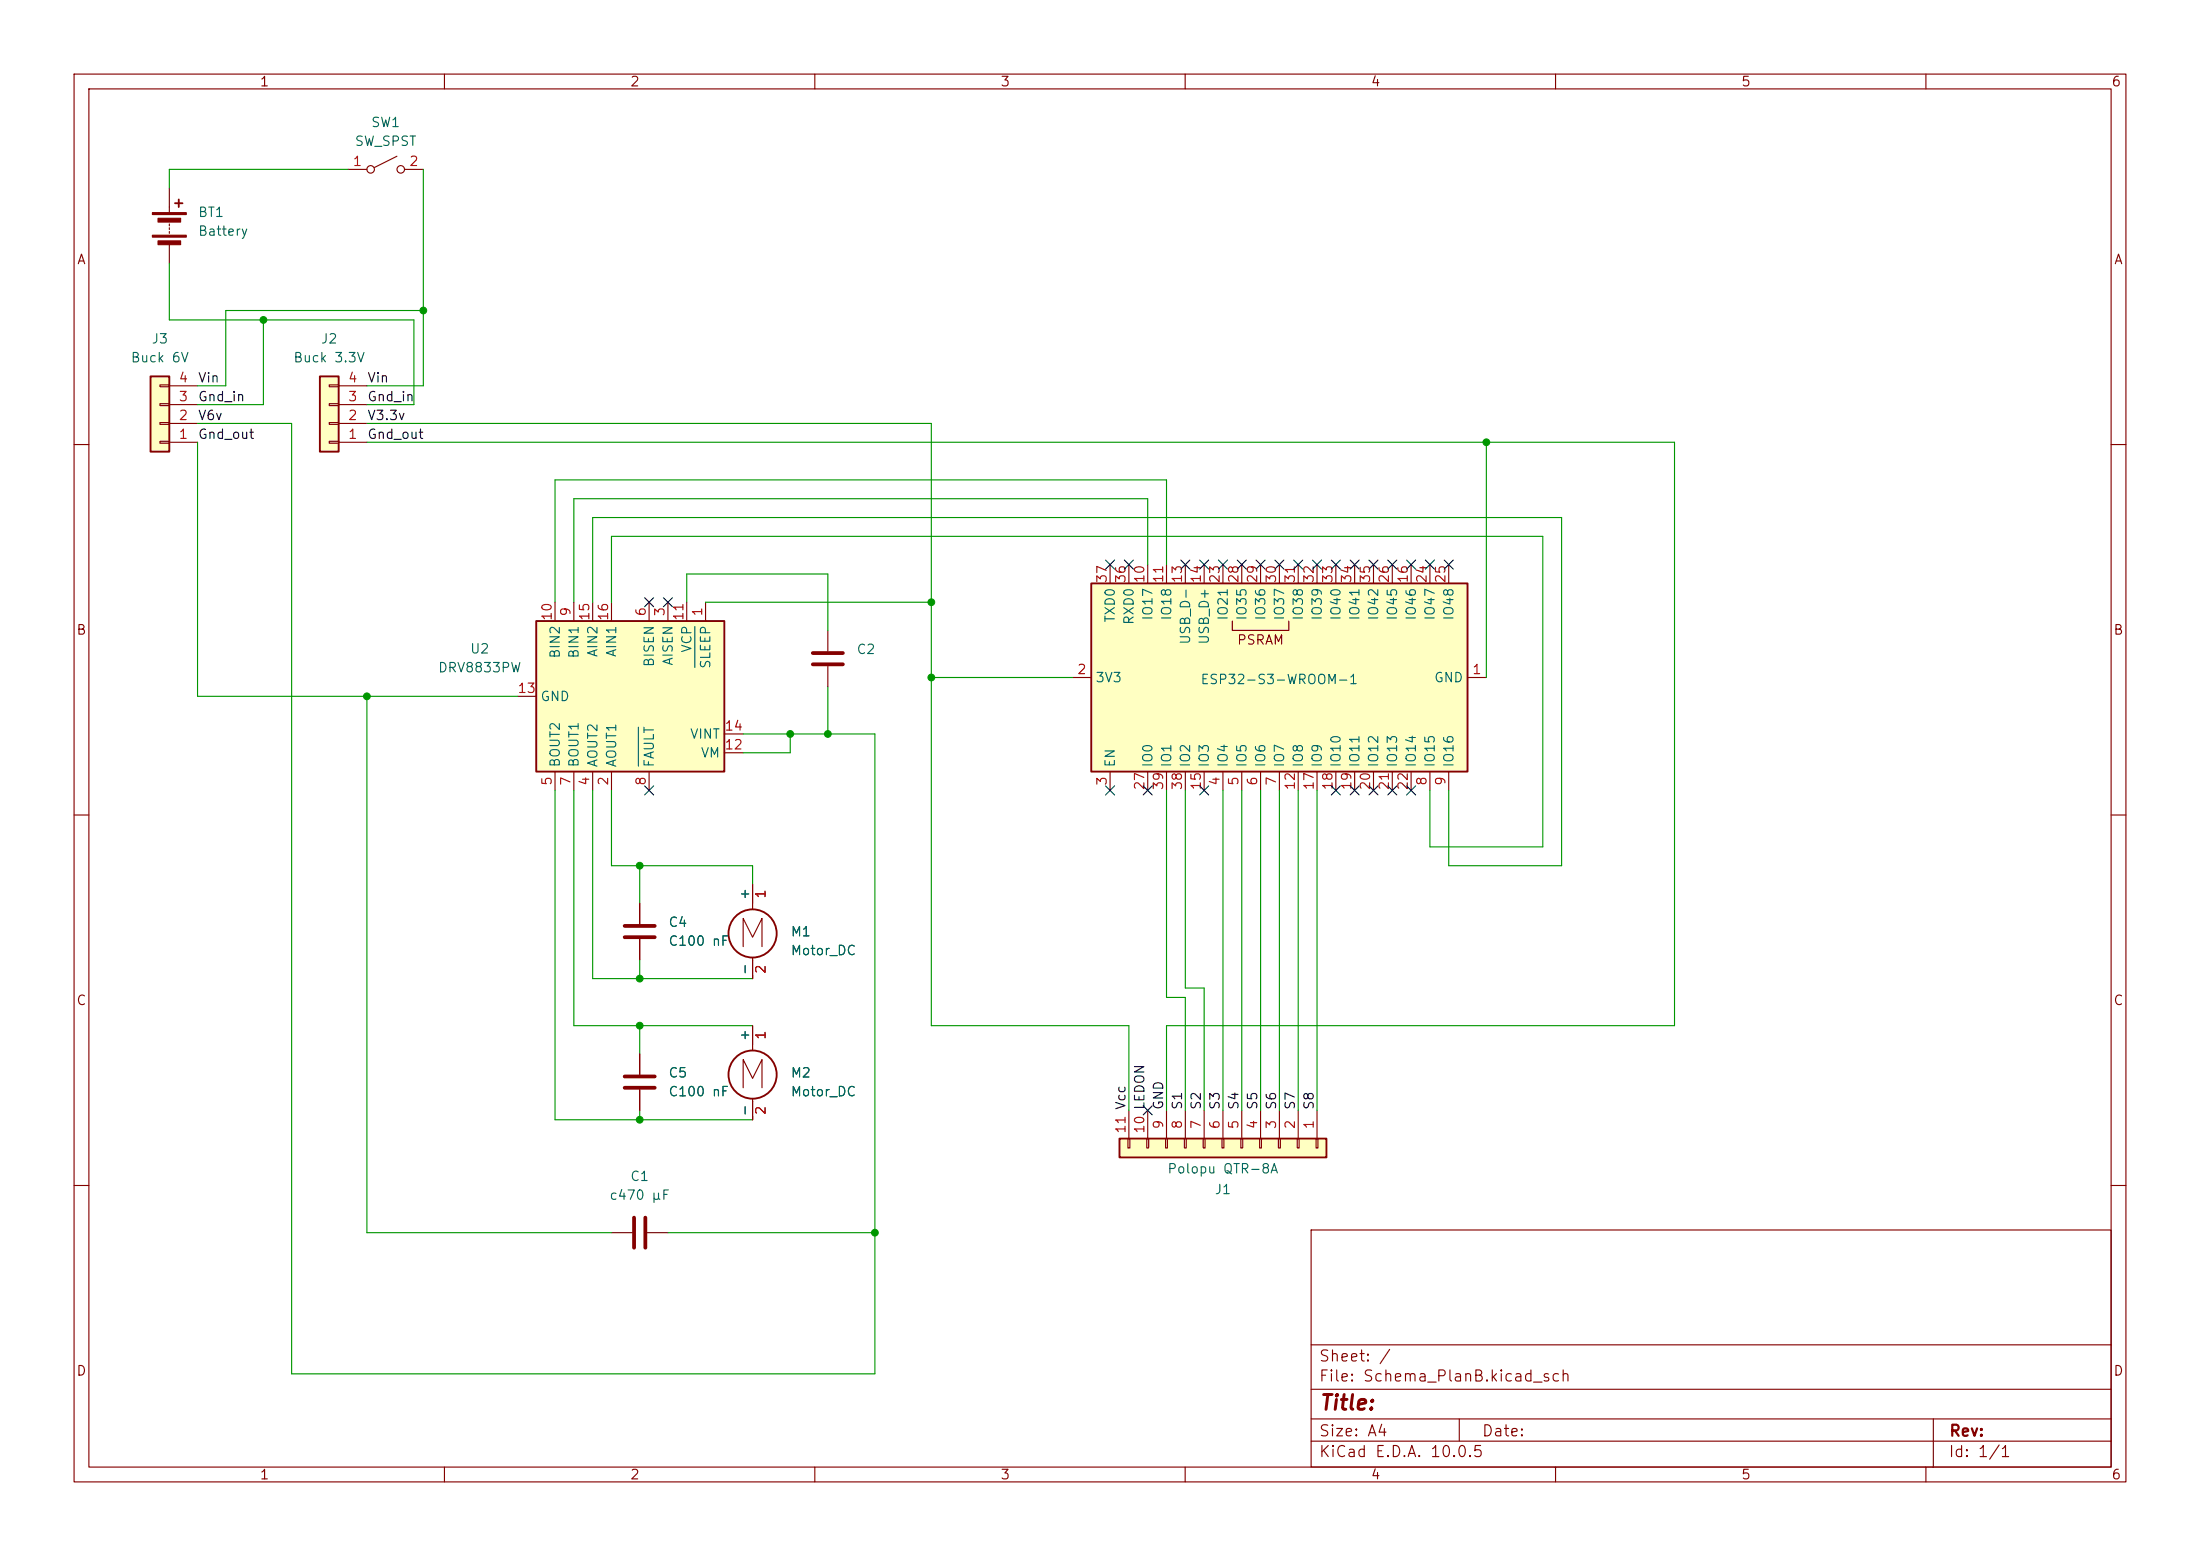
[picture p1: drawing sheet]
<svg xmlns="http://www.w3.org/2000/svg" width="297mm" height="210mm" viewBox="0 0 297 210" stroke-linecap="round" stroke-linejoin="round" font-family="sans-serif">
<g fill="none" stroke="#840000" stroke-width=".15">
<path d="M10 10h277v190h-277zM12 12h273v186h-273zM60 10v2M110 10v2M160 10v2M210 10v2M260 10v2M10 60h2M285 60h2M10 110h2M285 110h2M10 160h2"/>
<path d="M177 166h108v32h-108zM285 160h2M60 198v2M110 198v2M160 198v2M177 194.5h108M177 191.5h108M177 187.5h108M177 181.5h108M197 191.5v3M210 198v2M260 198v2"/>
<path d="M261 191.5v6.5"/>
</g>
<path d="M147.3 78.7h50.8v25.4h-50.8z" fill="#ffffc2"/>
<path d="M147.3 78.7h50.8v25.4h-50.8z" fill="none" stroke="#840000" stroke-width=".25"/>
<g fill="none" stroke="#840000" stroke-width=".15">
<path d="M149.9 76.2v2.5M152.4 76.2v2.5M154.9 76.2v2.5M157.5 76.2v2.5M160 76.2v2.5M162.6 76.2v2.5M165.1 76.2v2.5M167.6 76.2v2.5M170.2 76.2v2.5M172.7 76.2v2.5M175.3 76.2v2.5M177.8 76.2v2.5"/>
<path d="M180.3 76.2v2.5M182.9 76.2v2.5M185.4 76.2v2.5M188 76.2v2.5M190.5 76.2v2.5M193 76.2v2.5M195.6 76.2v2.5M144.8 91.4h2.5M166.4 83.8v1.3h7.6v-1.3M198.1 91.4h2.6M149.9 104.1v2.6M154.9 104.1v2.6"/>
<path d="M157.5 104.1v2.6M160 104.1v2.6M162.6 104.1v2.6M165.1 104.1v2.6M167.6 104.1v2.6M170.2 104.1v2.6M172.7 104.1v2.6M175.3 104.1v2.6M177.8 104.1v2.6M180.3 104.1v2.6M182.9 104.1v2.6M185.4 104.1v2.6"/>
<path d="M188 104.1v2.6M190.5 104.1v2.6M193 104.1v2.6M195.6 104.1v2.6"/>
</g>
<path d="M20.3 50.8h2.6v10.2h-2.6z" fill="#ffffc2"/>
<g fill="none" stroke="#840000" stroke-width=".25">
<path d="M20.3 50.8h2.6v10.2h-2.6z"/>
<circle cx="101.6" cy="126" r="3.3"/>
</g>
<g fill="none" stroke="#840000" stroke-width=".15">
<path d="M21.6 59.6h1.3v.2h-1.3zM21.6 57h1.3v.3h-1.3zM21.6 54.5h1.3v.2h-1.3zM21.6 51.9h1.3v.3h-1.3zM22.9 59.7h3.8M22.9 57.2h3.8M22.9 54.6h3.8M22.9 52.1h3.8M111.8 85.1v2.8M111.8 89.9v2.8M101.6 119.4v3.3M86.4 121.9v2.8"/>
<path d="M86.4 126.7v2.8M100.3 127.8v-3.8l1.3 2.5 1.3-2.5v3.8M101.6 129.2v2.9M86.4 142.2v2.8M86.4 147.1v2.8"/>
</g>
<path d="M109.7 88.1h4.1M109.7 89.7h4.1M84.3 125h4.1M84.3 126.5h4.1M84.3 145.3h4.1M84.3 146.8h4.1" fill="none" stroke="#840000" stroke-width=".51"/>
<path d="M151.1 153.7h28v2.5h-28z" fill="#ffffc2"/>
<path d="M151.1 153.7h28v2.5h-28z" fill="none" stroke="#840000" stroke-width=".25"/>
<g fill="none" stroke="#840000" stroke-width=".15">
<path d="M47 22.9h2.5M53.6 21.1l-3.1 1.5M54.6 22.9h2.5M152.3 153.7h.2v1.2h-.2zM152.4 149.9v3.8M154.8 153.7h.3v1.2h-.3zM154.9 149.9v3.8M157.4 153.7h.2v1.2h-.2zM157.5 149.9v3.8M159.9 153.7h.2v1.2h-.2zM160 149.9v3.8M162.4 153.7h.3v1.2h-.3z"/>
<path d="M162.6 149.9v3.8M165 153.7h.2v1.2h-.2zM165.1 149.9v3.8M167.5 153.7h.3v1.2h-.3zM167.6 149.9v3.8M170.1 153.7h.2v1.2h-.2zM170.2 149.9v3.8M172.6 153.7h.2v1.2h-.2zM172.7 149.9v3.8M175.1 153.7h.3v1.2h-.3zM175.3 149.9v3.8M177.7 153.7h.2v1.2h-.2z"/>
<path d="M177.8 149.9v3.8"/>
<circle cx="50" cy="22.9" r=".51"/>
<circle cx="54.1" cy="22.9" r=".51"/>
</g>
<path d="M43.2 50.8h2.5v10.2h-2.5z" fill="#ffffc2"/>
<g fill="none" stroke="#840000" stroke-width=".25">
<path d="M23.6 27.4h1M24.1 26.9v1M43.2 50.8h2.5v10.2h-2.5z"/>
<circle cx="101.6" cy="145" r="3.3"/>
</g>
<g fill="none" stroke="#840000" stroke-width=".15">
<path d="M22.9 25.4v3.3M22.9 30.2v.3M22.9 30.7v.3M22.9 31.2v.3M22.9 33v2.6M44.4 59.6h1.3v.2h-1.3zM44.4 57h1.3v.3h-1.3zM44.4 54.5h1.3v.2h-1.3zM44.4 51.9h1.3v.3h-1.3zM45.7 59.7h3.8M45.7 57.2h3.8M45.7 54.6h3.8"/>
<path d="M45.7 52.1h3.8M101.6 138.4v3.4M100.3 146.8v-3.8l1.3 2.5 1.3-2.5v3.8M101.6 148.3v2.8M82.5 166.4h2.8M87.4 166.4h2.8"/>
</g>
<path d="M85.6 164.3v4.1M87.1 164.3v4.1" fill="none" stroke="#840000" stroke-width=".51"/>
<g fill="#840000" stroke="#840000" stroke-width=".15">
<path d="M20.6 28.7h4.5v.3h-4.5z"/>
<path d="M20.6 31.8h4.5v.2h-4.5z"/>
<path d="M21.3 29.5h3.1v.5h-3.1z"/>
<path d="M21.3 32.5h3.1v.5h-3.1z"/>
</g>
<path d="M72.4 83.8h25.4v20.3h-25.4z" fill="#ffffc2"/>
<path d="M72.4 83.8h25.4v20.3h-25.4z" fill="none" stroke="#840000" stroke-width=".25"/>
<g fill="none" stroke="#840000" stroke-width=".15">
<path d="M69.8 94h2.6M74.9 81.3v2.5M77.5 81.3v2.5M80 81.3v2.5M82.5 81.3v2.5M87.6 81.3v2.5M90.2 81.3v2.5M92.7 81.3v2.5M95.2 81.3v2.5M97.8 99.1h2.5M74.9 104.1v2.6M77.5 104.1v2.6"/>
<path d="M80 104.1v2.6M82.5 104.1v2.6M87.6 104.1v2.6M97.8 101.6h2.5M101.6 119.4v2.5M86.4 121.9v2.8M86.4 126.7v2.8M101.6 129.5v2.6M101.6 138.4v2.6M86.4 142.2v2.8M86.4 147.1v2.8M101.6 148.6v2.5"/>
</g>
<path d="M86.2 98.2v5.2M93.8 84.6v5.5" fill="none" stroke="#006464" stroke-width=".15"/>
<g fill="none" stroke="#009600" stroke-width=".15">
<path d="M22.9 35.6v7.6h33v11.4h-6.4M47 22.9h-24.1v2.5M57.1 22.9v29.2h-7.6M26.7 59.7v34.3h43.1M26.7 57.2h12.7v128.2h78.7v-86.3h-17.8M35.6 43.2v11.4h-8.9M49.5 59.7h176.6v78.7h-68.6v11.5M49.5 57.2h76.2v81.2h26.7v11.5M57.1 41.9h-26.6v10.2h-3.8M200.7 59.7v31.7M154.9 76.2v-8.9h-77.4v14M157.5 76.2v-11.4h-82.6v16.5"/>
<path d="M49.5 94v72.4h33M80 81.3v-11.4h130.8v46.9h-15.2v-10.1M82.5 81.3v-8.9h125.8v41.9h-15.3v-7.6M92.7 81.3v-3.8h19.1v7.6M95.2 81.3h30.5M106.7 99.1v2.5h-6.4M111.8 92.7v6.4M125.7 91.4h19.1M74.9 106.7v44.4h26.7M77.5 106.7v31.7h24.1M80 106.7v25.4h21.6M82.5 106.7v10.1h19.1v2.6"/>
<path d="M86.4 116.8v5.1M157.5 106.7v27.9h2.5v15.3M160 106.7v26.7h2.6v16.5M165.1 106.7v43.2M167.6 106.7v43.2M170.2 106.7v43.2M172.7 106.7v43.2M175.3 106.7v43.2M177.8 106.7v43.2M86.4 129.5v2.6M86.4 138.4v3.8M86.4 149.9v1.2"/>
<path d="M90.2 166.4h27.9"/>
</g>
<g fill="none" stroke="#000084" stroke-width=".15">
<path d="M149.3 75.6l1.2 1.2M150.5 75.6l-1.2 1.2M151.8 75.6l1.2 1.2M153 75.6l-1.2 1.2M159.4 75.6l1.2 1.2M160.6 75.6l-1.2 1.2M162 75.6l1.2 1.2M163.2 75.6l-1.2 1.2M164.5 75.6l1.2 1.2M165.7 75.6l-1.2 1.2M167 75.6l1.2 1.2M168.2 75.6l-1.2 1.2"/>
<path d="M169.6 75.6l1.2 1.2M170.8 75.6l-1.2 1.2M172.1 75.6l1.2 1.2M173.3 75.6l-1.2 1.2M174.7 75.6l1.2 1.2M175.9 75.6l-1.2 1.2M177.2 75.6l1.2 1.2M178.4 75.6l-1.2 1.2M179.7 75.6l1.2 1.2M180.9 75.6l-1.2 1.2M182.3 75.6l1.2 1.2M183.5 75.6l-1.2 1.2"/>
<path d="M184.8 75.6l1.2 1.2M186 75.6l-1.2 1.2M187.4 75.6l1.2 1.2M188.6 75.6l-1.2 1.2M189.9 75.6l1.2 1.2M191.1 75.6l-1.2 1.2M192.4 75.6l1.2 1.2M193.6 75.6l-1.2 1.2M195 75.6l1.2 1.2M196.2 75.6l-1.2 1.2M87 80.7l1.2 1.2M88.2 80.7l-1.2 1.2"/>
<path d="M89.6 80.7l1.2 1.2M90.8 80.7l-1.2 1.2M87 106.1l1.2 1.2M88.2 106.1l-1.2 1.2M149.3 106.1l1.2 1.2M150.5 106.1l-1.2 1.2M154.3 106.1l1.2 1.2M155.5 106.1l-1.2 1.2M162 106.1l1.2 1.2M163.2 106.1l-1.2 1.2M179.7 106.1l1.2 1.2M180.9 106.1l-1.2 1.2"/>
<path d="M182.3 106.1l1.2 1.2M183.5 106.1l-1.2 1.2M184.8 106.1l1.2 1.2M186 106.1l-1.2 1.2M187.4 106.1l1.2 1.2M188.6 106.1l-1.2 1.2M189.9 106.1l1.2 1.2M191.1 106.1l-1.2 1.2M154.3 149.3l1.2 1.2M155.5 149.3l-1.2 1.2"/>
</g>
<g fill="#009600" stroke="#009600" stroke-width=".14">
<circle cx="200.7" cy="59.7" r=".46"/>
<circle cx="125.7" cy="91.4" r=".46"/>
<circle cx="57.1" cy="41.9" r=".46"/>
<circle cx="86.4" cy="132.1" r=".46"/>
<circle cx="86.4" cy="138.4" r=".46"/>
<circle cx="35.6" cy="43.2" r=".46"/>
<circle cx="125.7" cy="81.3" r=".46"/>
<circle cx="118.1" cy="166.4" r=".46"/>
<circle cx="86.4" cy="151.1" r=".46"/>
<circle cx="86.4" cy="116.8" r=".46"/>
<circle cx="49.5" cy="94" r=".46"/>
<circle cx="106.7" cy="99.1" r=".46"/>
<circle cx="111.8" cy="99.1" r=".46"/>
</g>
<text font-size="2" fill="#840000" x="178" y="190.8">Title:</text>
<g font-size="1.5" fill="#840000">
<text x="178" y="184.1">Sheet: /</text>
<text x="178" y="186.8">File: Schema_PlanB.kicad_sch</text>
<text x="178" y="197">KiCad E.D.A. 10.0.5</text>
<text x="178" y="194.2">Size: A4</text>
<text x="200" y="194.2">Date:</text>
<text x="263" y="197">Id: 1/1</text>
<text x="263" y="194.2">Rev:</text>
</g>
<g font-size="1.3" fill="#840000">
<text x="35" y="12">1</text>
<text x="85" y="12">2</text>
<text x="135" y="12">3</text>
<text x="185" y="12">4</text>
<text x="235" y="12">5</text>
<text x="285" y="12">6</text>
<text x="10.3" y="36">A</text>
<text x="285.3" y="36">A</text>
<text x="10.2" y="86">B</text>
<text x="166.9" y="87.3">PSRAM</text>
<text x="285.2" y="86">B</text>
<text x="10.2" y="136">C</text>
<text x="285.2" y="136">C</text>
<text x="10.2" y="186">D</text>
<text x="285.2" y="186">D</text>
<text x="35" y="200">1</text>
<text x="85" y="200">2</text>
<text x="135" y="200">3</text>
<text x="185" y="200">4</text>
<text x="235" y="200">5</text>
<text x="285" y="200">6</text>
</g>
<g font-size="1.3" fill="#006464">
<text x="50" y="17.5">SW1</text>
<text x="47.8" y="20">SW_SPST</text>
<text x="26.7" y="29.6">BT1</text>
<text x="26.7" y="32.1">Battery</text>
<text x="20.4" y="46.7">J3</text>
<text x="43.2" y="46.7">J2</text>
<text x="17.6" y="49.2">Buck 6V</text>
<text x="39.5" y="49.2">Buck 3.3V</text>
<text x="155.9" y="83.8" transform="rotate(-90 155.9 83.8)">IO17</text>
<text x="158.4" y="83.8" transform="rotate(-90 158.4 83.8)">IO18</text>
<text x="166.1" y="83.8" transform="rotate(-90 166.1 83.8)">IO21</text>
<text x="168.6" y="83.8" transform="rotate(-90 168.6 83.8)">IO35</text>
<text x="171.1" y="83.8" transform="rotate(-90 171.1 83.8)">IO36</text>
<text x="173.7" y="83.8" transform="rotate(-90 173.7 83.8)">IO37</text>
<text x="176.2" y="83.8" transform="rotate(-90 176.2 83.8)">IO38</text>
<text x="178.8" y="83.8" transform="rotate(-90 178.8 83.8)">IO39</text>
<text x="181.3" y="83.8" transform="rotate(-90 181.3 83.8)">IO40</text>
<text x="183.8" y="83.8" transform="rotate(-90 183.8 83.8)">IO41</text>
<text x="186.4" y="83.8" transform="rotate(-90 186.4 83.8)">IO42</text>
<text x="188.9" y="83.8" transform="rotate(-90 188.9 83.8)">IO45</text>
<text x="191.5" y="83.8" transform="rotate(-90 191.5 83.8)">IO46</text>
<text x="194" y="83.8" transform="rotate(-90 194 83.8)">IO47</text>
<text x="196.5" y="83.8" transform="rotate(-90 196.5 83.8)">IO48</text>
<text x="63.4" y="88.5">U2</text>
<text x="75.9" y="89" transform="rotate(-90 75.9 89)">BIN2</text>
<text x="78.4" y="89" transform="rotate(-90 78.4 89)">BIN1</text>
<text x="81" y="88.8" transform="rotate(-90 81 88.8)">AIN2</text>
<text x="83.5" y="88.8" transform="rotate(-90 83.5 88.8)">AIN1</text>
<text x="91.1" y="89.9" transform="rotate(-90 91.1 89.9)">AISEN</text>
<text x="93.7" y="88.2" transform="rotate(-90 93.7 88.2)">VCP</text>
<text x="115.6" y="88.6">C2</text>
<text x="150.8" y="84.1" transform="rotate(-90 150.8 84.1)">TXD0</text>
<text x="153.4" y="84.4" transform="rotate(-90 153.4 84.4)">RXD0</text>
<text x="161" y="87.1" transform="rotate(-90 161 87.1)">USB_D-</text>
<text x="163.5" y="87.1" transform="rotate(-90 163.5 87.1)">USB_D+</text>
<text x="59" y="91.1">DRV8833PW</text>
<text x="72.9" y="94.9">GND</text>
<text x="88.6" y="90.1" transform="rotate(-90 88.6 90.1)">BISEN</text>
<text x="96.2" y="90.4" transform="rotate(-90 96.2 90.4)">SLEEP</text>
<text x="147.8" y="92.4">3V3</text>
<text x="162" y="92.7">ESP32-S3-WROOM-1</text>
<text x="193.5" y="92.4">GND</text>
<text x="93.1" y="100">VINT</text>
<text x="75.9" y="103.7" transform="rotate(-90 75.9 103.7)">BOUT2</text>
<text x="78.4" y="103.7" transform="rotate(-90 78.4 103.7)">BOUT1</text>
<text x="81" y="103.7" transform="rotate(-90 81 103.7)">AOUT2</text>
<text x="83.5" y="103.7" transform="rotate(-90 83.5 103.7)">AOUT1</text>
<text x="88.6" y="103.7" transform="rotate(-90 88.6 103.7)">FAULT</text>
<text x="94.5" y="102.6">VM</text>
<text x="150.8" y="103.7" transform="rotate(-90 150.8 103.7)">EN</text>
<text x="155.9" y="103.7" transform="rotate(-90 155.9 103.7)">IO0</text>
<text x="158.4" y="103.7" transform="rotate(-90 158.4 103.7)">IO1</text>
<text x="161" y="103.7" transform="rotate(-90 161 103.7)">IO2</text>
<text x="163.5" y="103.7" transform="rotate(-90 163.5 103.7)">IO3</text>
<text x="166.1" y="103.7" transform="rotate(-90 166.1 103.7)">IO4</text>
<text x="168.6" y="103.7" transform="rotate(-90 168.6 103.7)">IO5</text>
<text x="171.1" y="103.7" transform="rotate(-90 171.1 103.7)">IO6</text>
<text x="173.7" y="103.7" transform="rotate(-90 173.7 103.7)">IO7</text>
<text x="176.2" y="103.7" transform="rotate(-90 176.2 103.7)">IO8</text>
<text x="178.8" y="103.7" transform="rotate(-90 178.8 103.7)">IO9</text>
<text x="181.3" y="103.7" transform="rotate(-90 181.3 103.7)">IO10</text>
<text x="183.8" y="103.7" transform="rotate(-90 183.8 103.7)">IO11</text>
<text x="186.4" y="103.7" transform="rotate(-90 186.4 103.7)">IO12</text>
<text x="188.9" y="103.7" transform="rotate(-90 188.9 103.7)">IO13</text>
<text x="191.5" y="103.7" transform="rotate(-90 191.5 103.7)">IO14</text>
<text x="194" y="103.7" transform="rotate(-90 194 103.7)">IO15</text>
<text x="196.5" y="103.7" transform="rotate(-90 196.5 103.7)">IO16</text>
<text x="90.2" y="125.4">C4</text>
<text x="101.5" y="121.6" transform="rotate(-90 101.5 121.6)">+</text>
<text x="90.2" y="128">C100 nF</text>
<text x="101.5" y="131.7" transform="rotate(-90 101.5 131.7)">-</text>
<text x="106.7" y="126.7">M1</text>
<text x="106.7" y="129.2">Motor_DC</text>
<text x="101.5" y="140.6" transform="rotate(-90 101.5 140.6)">+</text>
<text x="90.2" y="145.7">C5</text>
<text x="90.2" y="148.3">C100 nF</text>
<text x="106.7" y="145.7">M2</text>
<text x="106.7" y="148.3">Motor_DC</text>
<text x="101.5" y="150.8" transform="rotate(-90 101.5 150.8)">-</text>
<text x="85" y="159.7">C1</text>
<text x="157.5" y="158.7">Polopu QTR-8A</text>
<text x="163.9" y="161.5">J1</text>
<text x="82.2" y="162.3">c470 µF</text>
</g>
<g font-size="1.3" fill="#a90000">
<text x="47.5" y="22.7">1</text>
<text x="55.1" y="22.7">2</text>
<text x="24" y="51.9">4</text>
<text x="46.9" y="51.9">4</text>
<text x="24" y="59.6">1</text>
<text x="24" y="57">2</text>
<text x="24" y="54.5">3</text>
<text x="46.9" y="59.6">1</text>
<text x="46.9" y="57">2</text>
<text x="46.9" y="54.5">3</text>
<text x="74.8" y="83.9" transform="rotate(-90 74.8 83.9)">10</text>
<text x="77.3" y="83.3" transform="rotate(-90 77.3 83.3)">9</text>
<text x="79.9" y="83.9" transform="rotate(-90 79.9 83.9)">15</text>
<text x="82.4" y="83.9" transform="rotate(-90 82.4 83.9)">16</text>
<text x="87.5" y="83.3" transform="rotate(-90 87.5 83.3)">6</text>
<text x="90" y="83.3" transform="rotate(-90 90 83.3)">3</text>
<text x="92.6" y="83.9" transform="rotate(-90 92.6 83.9)">11</text>
<text x="95.1" y="83.3" transform="rotate(-90 95.1 83.3)">1</text>
<text x="149.7" y="78.8" transform="rotate(-90 149.7 78.8)">37</text>
<text x="152.3" y="78.8" transform="rotate(-90 152.3 78.8)">36</text>
<text x="154.8" y="78.8" transform="rotate(-90 154.8 78.8)">10</text>
<text x="157.3" y="78.8" transform="rotate(-90 157.3 78.8)">11</text>
<text x="159.9" y="78.8" transform="rotate(-90 159.9 78.8)">13</text>
<text x="162.4" y="78.8" transform="rotate(-90 162.4 78.8)">14</text>
<text x="165" y="78.8" transform="rotate(-90 165 78.8)">23</text>
<text x="167.5" y="78.8" transform="rotate(-90 167.5 78.8)">28</text>
<text x="170" y="78.8" transform="rotate(-90 170 78.8)">29</text>
<text x="172.6" y="78.8" transform="rotate(-90 172.6 78.8)">30</text>
<text x="175.1" y="78.8" transform="rotate(-90 175.1 78.8)">31</text>
<text x="177.7" y="78.8" transform="rotate(-90 177.7 78.8)">32</text>
<text x="180.2" y="78.8" transform="rotate(-90 180.2 78.8)">33</text>
<text x="182.7" y="78.8" transform="rotate(-90 182.7 78.8)">34</text>
<text x="185.3" y="78.8" transform="rotate(-90 185.3 78.8)">35</text>
<text x="187.8" y="78.8" transform="rotate(-90 187.8 78.8)">26</text>
<text x="190.4" y="78.8" transform="rotate(-90 190.4 78.8)">16</text>
<text x="192.9" y="78.8" transform="rotate(-90 192.9 78.8)">24</text>
<text x="195.4" y="78.8" transform="rotate(-90 195.4 78.8)">25</text>
<text x="69.8" y="93.8">13</text>
<text x="145.3" y="91.3">2</text>
<text x="198.7" y="91.3">1</text>
<text x="97.7" y="101.5">12</text>
<text x="97.7" y="98.9">14</text>
<text x="74.8" y="106.1" transform="rotate(-90 74.8 106.1)">5</text>
<text x="77.3" y="106.1" transform="rotate(-90 77.3 106.1)">7</text>
<text x="79.9" y="106.1" transform="rotate(-90 79.9 106.1)">4</text>
<text x="82.4" y="106.1" transform="rotate(-90 82.4 106.1)">2</text>
<text x="87.5" y="106.1" transform="rotate(-90 87.5 106.1)">8</text>
<text x="149.7" y="106.1" transform="rotate(-90 149.7 106.1)">3</text>
<text x="154.8" y="106.7" transform="rotate(-90 154.8 106.7)">27</text>
<text x="157.3" y="106.7" transform="rotate(-90 157.3 106.7)">39</text>
<text x="159.9" y="106.7" transform="rotate(-90 159.9 106.7)">38</text>
<text x="162.4" y="106.7" transform="rotate(-90 162.4 106.7)">15</text>
<text x="165" y="106.1" transform="rotate(-90 165 106.1)">4</text>
<text x="167.5" y="106.1" transform="rotate(-90 167.5 106.1)">5</text>
<text x="170" y="106.1" transform="rotate(-90 170 106.1)">6</text>
<text x="172.6" y="106.1" transform="rotate(-90 172.6 106.1)">7</text>
<text x="175.1" y="106.7" transform="rotate(-90 175.1 106.7)">12</text>
<text x="177.7" y="106.7" transform="rotate(-90 177.7 106.7)">17</text>
<text x="180.2" y="106.7" transform="rotate(-90 180.2 106.7)">18</text>
<text x="182.7" y="106.7" transform="rotate(-90 182.7 106.7)">19</text>
<text x="185.3" y="106.7" transform="rotate(-90 185.3 106.7)">20</text>
<text x="187.8" y="106.7" transform="rotate(-90 187.8 106.7)">21</text>
<text x="190.4" y="106.7" transform="rotate(-90 190.4 106.7)">22</text>
<text x="192.9" y="106.1" transform="rotate(-90 192.9 106.1)">8</text>
<text x="195.4" y="106.1" transform="rotate(-90 195.4 106.1)">9</text>
<text x="103.7" y="121.4" transform="rotate(-90 103.7 121.4)">1</text>
<text x="103.7" y="131.5" transform="rotate(-90 103.7 131.5)">2</text>
<text x="103.7" y="140.4" transform="rotate(-90 103.7 140.4)">1</text>
<text x="103.7" y="150.6" transform="rotate(-90 103.7 150.6)">2</text>
<text x="152.3" y="153.1" transform="rotate(-90 152.3 153.1)">11 Vcc</text>
<text x="154.8" y="153.1" transform="rotate(-90 154.8 153.1)">10 LEDON</text>
<text x="157.3" y="152.5" transform="rotate(-90 157.3 152.5)">9</text>
<text x="159.9" y="152.5" transform="rotate(-90 159.9 152.5)">8</text>
<text x="162.4" y="152.5" transform="rotate(-90 162.4 152.5)">7</text>
<text x="165" y="152.5" transform="rotate(-90 165 152.5)">6</text>
<text x="167.5" y="152.5" transform="rotate(-90 167.5 152.5)">5</text>
<text x="170" y="152.5" transform="rotate(-90 170 152.5)">4</text>
<text x="172.6" y="152.5" transform="rotate(-90 172.6 152.5)">3</text>
<text x="175.1" y="152.5" transform="rotate(-90 175.1 152.5)">2</text>
<text x="177.7" y="152.5" transform="rotate(-90 177.7 152.5)">1</text>
</g>
<g font-size="1.3" fill="#0f0f0f">
<text x="26.6" y="51.9">Vin</text>
<text x="49.5" y="51.9">Vin</text>
<text x="26.6" y="59.6">Gnd_out</text>
<text x="26.6" y="57">V6v</text>
<text x="26.6" y="54.5">Gnd_in</text>
<text x="49.5" y="54.5">Gnd_in</text>
<text x="49.5" y="57">V3.3v</text>
<text x="49.5" y="59.6">Gnd_out</text>
<text x="157.4" y="149.9" transform="rotate(-90 157.4 149.9)">GND</text>
<text x="159.9" y="149.9" transform="rotate(-90 159.9 149.9)">S1</text>
<text x="162.4" y="149.9" transform="rotate(-90 162.4 149.9)">S2</text>
<text x="165" y="149.9" transform="rotate(-90 165 149.9)">S3</text>
<text x="167.5" y="149.9" transform="rotate(-90 167.5 149.9)">S4</text>
<text x="170.1" y="149.9" transform="rotate(-90 170.1 149.9)">S5</text>
<text x="172.6" y="149.9" transform="rotate(-90 172.6 149.9)">S6</text>
<text x="175.1" y="149.9" transform="rotate(-90 175.1 149.9)">S7</text>
<text x="177.7" y="149.9" transform="rotate(-90 177.7 149.9)">S8</text>
</g>
</svg>
